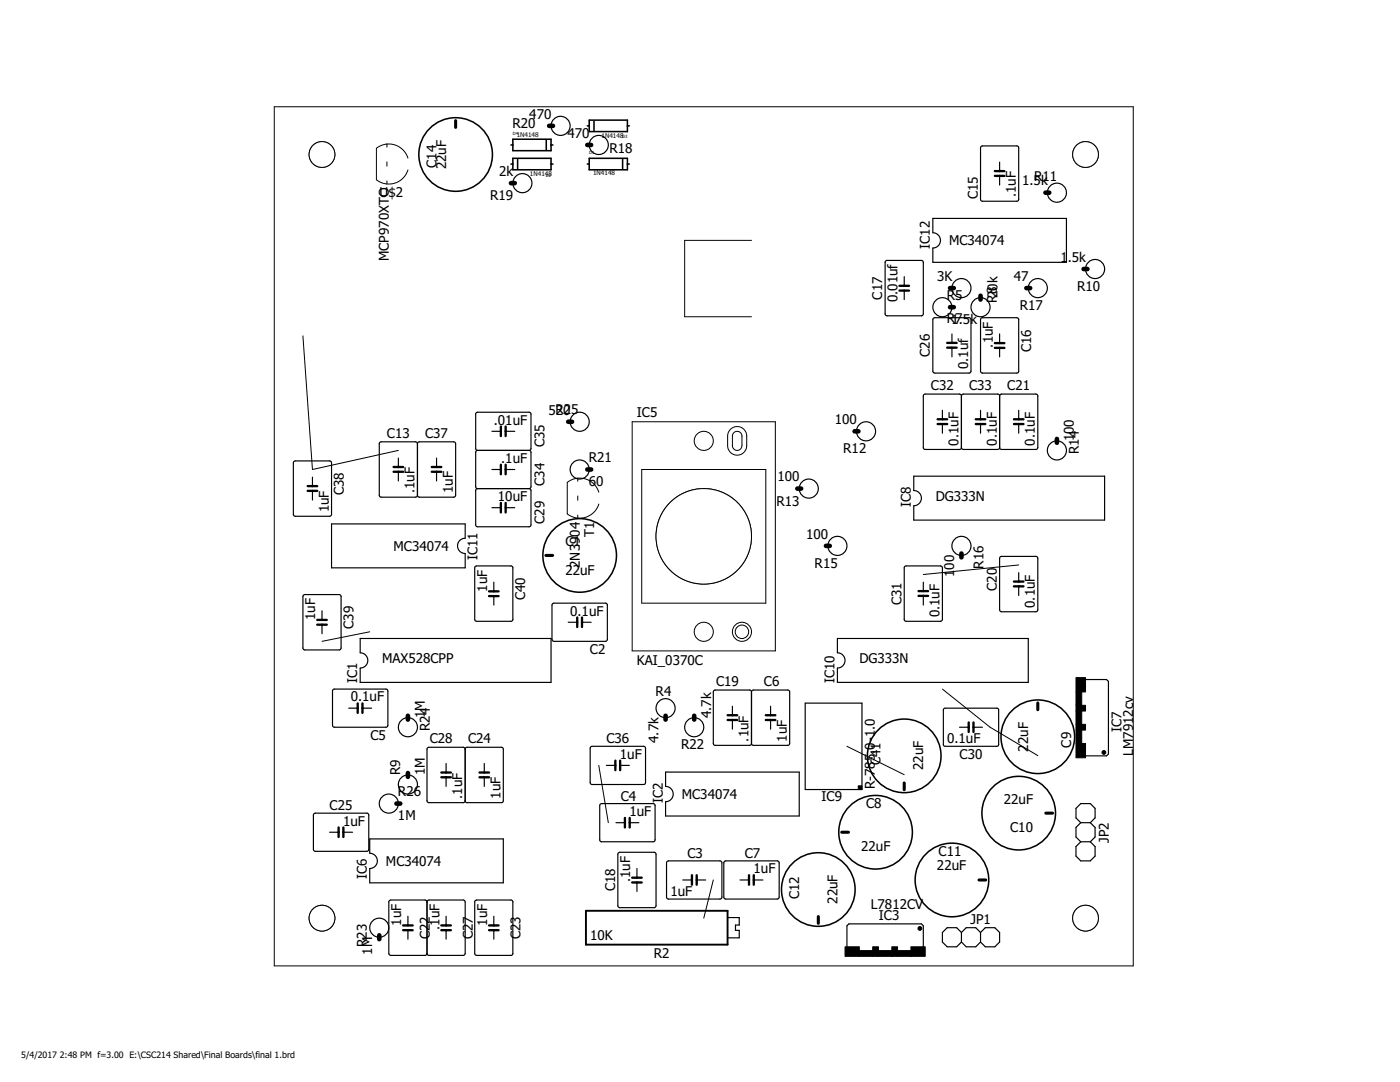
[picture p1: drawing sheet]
<svg xmlns="http://www.w3.org/2000/svg" width="559mm" height="432mm" viewBox="0 0 559 432" stroke-linecap="round" stroke-linejoin="round" font-family="sans-serif">
<path d="M181.9 48.2v2.6M217.9 221.7h2.7M414.2 280.5v2.7M360.9 312.5v2.7M336 332.1h2.7M417.4 324.5h2.7M390.8 351.2h2.6M326.6 365.8v2.7" fill="none" stroke="#000" stroke-width="1.2"/>
<g fill="none" stroke="#000" stroke-width=".61">
<path d="M203.9 57.8h.8M204.7 55.6h15.2v4.5h-15.2zM218 55.9v3.9M219.9 57.8h.8M234.4 50.2h.8M235.2 47.9h15.2v4.6h-15.2zM237.1 48.3v3.8M250.4 50.2h.8M203.9 65.5h.8M204.7 63.2h15.2v4.6h-15.2zM206.6 63.6v3.8M219.9 65.5h.8"/>
<path d="M234.4 65.5h.8M235.2 63.2h15.2v4.6h-15.2zM248.5 63.6v3.8M250.4 65.5h.8"/>
<circle cx="181.9" cy="61.7" r="14.7"/>
<circle cx="231.4" cy="221.7" r="14.7"/>
<circle cx="414.2" cy="294" r="14.7"/>
<circle cx="360.9" cy="301.6" r="14.7"/>
<circle cx="349.5" cy="332.1" r="14.7"/>
<circle cx="406.6" cy="324.5" r="14.7"/>
<circle cx="326.6" cy="355" r="14.7"/>
<circle cx="380" cy="351.2" r="14.7"/>
</g>
<g fill="none" stroke="#000" stroke-width=".93">
<path d="M397.1 70.2h3.8M397.1 68.3h3.8M359 114.1h3.8M359 116h3.8M378.1 138.7h3.7M378.1 136.8h3.7M397.1 136.9h3.8M397.1 138.8h3.8M199.9 170.2v3.8M201.8 170.2v3.8M374.2 169.2h3.9M374.2 167.3h3.9"/>
<path d="M389.5 169.2h3.8M389.5 167.3h3.8M404.7 169.2h3.8M404.7 167.3h3.8M122.8 195.9h3.8M122.8 194h3.8M157.1 188.3h3.8M157.1 186.4h3.8M172.3 188.3h3.8M172.3 186.4h3.8M199.9 185.5v3.8M201.8 185.5v3.8"/>
<path d="M199.9 200.7v3.8M201.8 200.7v3.8M195.2 236h3.8M195.2 237.9h3.8M366.6 237.8h3.8M366.6 235.9h3.8M404.7 234h3.8M404.7 232.1h3.8M126.6 247.4h3.8M126.6 249.3h3.8M230.4 246.4v3.8M232.3 246.4v3.8"/>
<path d="M142.8 280.7v3.8M144.7 280.7v3.8M290.4 287.3h3.8M290.4 285.4h3.8M305.7 287.3h3.8M305.7 285.4h3.8M386.7 288.3v3.8M388.6 288.3v3.8M176.1 310.2h3.9M176.1 308.3h3.9M191.4 310.2h3.8M191.4 308.3h3.8"/>
<path d="M245.6 303.6v3.8M247.5 303.6v3.8M135.1 330.2v3.8M137.1 330.2v3.8M249.4 326.4v3.8M251.3 326.4v3.8M252.3 350.3h3.8M252.3 352.2h3.8M276.2 349.3v3.8M278.1 349.3v3.8M299 349.3v3.8M300.9 349.3v3.8"/>
<path d="M160.9 369.3h3.8M160.9 371.2h3.8M176.1 369.3h3.9M176.1 371.2h3.9M195.2 369.3h3.8M195.2 371.2h3.8"/>
</g>
<g fill="none" stroke="#000" stroke-width=".47">
<path d="M391.5 58.5l.6-.3h13.7l.7 .3 .1 21-.3 .7-14.2 .1-.6-.3zM399 64.7v3.6M399 70.2v3.7M372.3 87.2h53.4v17.5h-53.4v-5.7a3 3 0 0 0 3.1-3.1 3 3 0 0 0-3.1-3zM353.6 104.1l14.2-.2 .6 .3 .1 21.1-.3 .6-14.1 .1-.7-.3-.1-21zM360.9 110.4v3.7M360.9 116v3.5M372.5 127.1l.6-.3h13.7l.6 .3 .2 21-.3 .6-14.2 .2-.6-.3zM380 133.3v3.5M380 138.7v3.7M391.7 126.9l14.1-.1 .7 .3 .1 21-.3 .6-14.2 .2-.6-.3-.1-21zM399 133.3v3.6"/>
<path d="M399 138.8v3.6M383.8 158l-.2-.4-.6-.3h-13.7l-.5 .1-.3 .6 .2 21 .6 .4h13.7l.6-.4 .2-.4M383.8 158l.3-.6 .4-.1h13.7l.7 .3 .1 .4M383.8 158v20.6M399 158l.3-.6 .5-.1h13.7l.6 .3 .1 .4-.1 21-.6 .4h-13.7l-.5-.2-.3-.6M399 158v20.6M166.6 177.1l-.1-.5-.6-.3h-13.8l-.4 .2-.3 .6 .1 21 .6 .3h13.8l.6-.3 .1-.4M166.6 177.1l.2-.5 .6-.3h13.7l.6 .3 .2 .5-.2 21-.6 .3h-13.7l-.5-.1-.3-.6M166.6 177.1v20.6M190.6 179.7l-.4 .2-.3 .6v13.7l.1 .5 .6 .3M190.6 179.7l-.4-.1-.3-.6v-13.7l.1-.5 .6-.3 21 .2 .3 .6v13.7l-.1 .4-.6 .3M190.6 179.7h20.6"/>
<path d="M196.3 172.1h3.6M201.8 172.1h3.7M211.2 179.7l.4 .2 .3 .6v13.7l-.1 .5-.6 .3M376.2 163.7v3.6M376.2 169.2v3.7M383.8 178.6l.3 .6 .4 .2h13.7l.7-.4 .1-.4M391.4 163.7v3.6M391.4 169.2v3.7M406.6 163.7v3.6M406.6 169.2v3.7M117.2 184.3l.7-.4h13.7l.6 .4 .1 21-.3 .6-14.1 .1-.7-.3zM124.7 190.4v3.6"/>
<path d="M124.7 195.9v3.7M159 182.8v3.6M159 188.3v3.6M174.2 182.8v3.6M174.2 188.3v3.6M190.6 195l-.4 .1-.3 .6v13.8l.1 .4 .6 .3 21-.1 .3-.6v-13.8l-.1-.4-.6-.3M190.6 195h20.6M196.3 187.4h3.6M201.8 187.4h3.7M364.7 190h76.2v17.6h-76.2v-5.8a3 3 0 0 0 3.1-3 3 3 0 0 0-3.1-3.1zM132.3 209.1h53.4v5.7a3 3 0 0 0-3.1 3 3 3 0 0 0 3.1 3.1v5.7h-53.4zM196.3 202.6h3.6"/>
<path d="M201.8 202.6h3.7M121.1 237.6l.6-.3h13.7l.6 .3 .1 21-.3 .6-14.1 .2-.6-.3zM189.6 226.2l.6-.4h13.7l.7 .4 .1 21-.3 .6-14.2 .1-.6-.3zM197.1 232.3v3.7M197.1 237.9v3.6M361.2 226l14.2-.2 .6 .4 .2 21-.4 .6-14.1 .1-.7-.3-.1-21zM368.5 232.3v3.6M368.5 237.8v3.7M399.3 222.2l14.2-.2 .6 .4 .1 21-.3 .6-14.1 .1-.7-.3-.1-21zM406.6 228.5v3.6M406.6 234v3.7M128.5 243.8v3.6"/>
<path d="M128.5 249.3v3.6M143.8 254.8h76.1v17.5h-76.1v-5.7a3 3 0 0 0 3-3 3 3 0 0 0-3-3.1zM220.5 241l.6-.3 21 .2 .3 .6-.1 14.1-.6 .3-21.1-.1-.3-.6zM226.8 248.3h3.6M232.3 248.3h3.6M334.2 254.8h76.2v17.5h-76.2v-5.7a3 3 0 0 0 3.1-3 3 3 0 0 0-3.1-3.1zM132.9 275.3l.6-.3 21 .1 .3 .7-.1 14.1-.6 .3-21.1-.1-.3-.6zM300 276.1l-.2-.4-.6-.3h-13.7l-.6 .3-.2 .4 .2 21.1 .6 .3h13.7l.4-.2 .4-.6M300 276.1l.1-.4 .6-.3h13.7l.6 .3 .2 .4-.2 21.1-.6 .3h-13.7l-.6-.3-.1-.5M300 276.1v20.6M432.9 271.2h8.8l.7 .7v29l-.7 .7h-8.8M139.2 282.6h3.6"/>
<path d="M144.7 282.6h3.6M185.7 299l.1-.5 .6-.3h13.7l.7 .3 .1 .5-.1 21-.7 .3h-13.7l-.6-.3-.1-.4M185.7 299l-.2-.5-.6-.3h-13.7l-.6 .3-.2 .5 .2 21 .6 .3h13.7l.6-.3 .2-.4M185.7 299v20.6M235.7 298.2l.6-.4 21 .2 .4 .6-.2 14.2-.6 .3-21-.2-.3-.6zM292.3 281.9v3.5M292.3 287.3v3.7M307.6 281.9v3.5M307.6 287.3v3.7M321.4 280.6h22.6v34.5h-22.6zM376.7 282.9l.6-.3 21 .1 .3 .7-.1 14.1-.7 .3-21-.1-.3-.6zM383 290.2h3.7"/>
<path d="M388.6 290.2h3.5M178.1 304.7v3.6M178.1 310.2v3.6M193.3 304.7v3.6M193.3 310.2v3.6M242 305.5h3.6M247.5 305.5h3.7M265.7 308.1h53.3v17.5h-53.3v-5.7a3 3 0 0 0 3-3 3 3 0 0 0-3-3.1zM125.2 324.8l.7-.3 21 .2 .3 .6-.2 14.1-.6 .3-21-.1-.3-.6zM131.6 332.1h3.5M137.1 332.1h3.6M147.6 334.8h53.3v17.5h-53.3v-5.7a3 3 0 0 0 3-3 3 3 0 0 0-3-3.1z"/>
<path d="M239.7 320.8h21.5l.3 .7-.2 14.1-.6 .3-21-.1-.3-.6v-13.7zM245.9 328.3h3.5M251.3 328.3h3.7M431.4 335.9l-1.9 1.9v3.9l1.9 1.9h3.8l1.9-1.9v-3.9l-1.9-1.9M431.4 328.3h3.8M431.4 328.3l-1.9-1.9v-3.8l1.9-1.9h3.8l1.9 1.9v3.8l-1.9 1.9M431.4 335.9h3.8M431.4 328.3l-1.9 1.9v3.8l1.9 1.9M435.2 328.3l1.9 1.9v3.8l-1.9 1.9M170.4 359.9l-.3-.6-.4-.1h-13.7l-.5 .1-.3 .6 .1 21.1 .7 .3h13.7l.6-.3 .1-.5M170.4 359.9l.4-.6 .4-.1h13.7l.5 .1 .3 .6-.2 21.1-.6 .3h-13.7l-.6-.3-.2-.5M170.4 359.9v20.6"/>
<path d="M189.8 359.3l14.1-.1 .7 .3 .1 21-.3 .6-14.2 .2-.6-.3-.1-21.1zM246.9 340.3l14.2-.2 .6 .3 .2 21.1-.4 .6-14.1 .1-.6-.3-.2-21zM254.2 346.6v3.7M254.2 352.2v3.5M266.2 343.9l.6-.3 21 .1 .3 .6-.1 14.2-.6 .3-21-.2-.4-.6zM272.5 351.2h3.7M278.1 351.2h3.6M289.1 343.9l.6-.3 21 .1 .3 .6-.1 14.2-.7 .3-21-.2-.3-.6zM295.4 351.2h3.6M300.9 351.2h3.6M162.8 365.7v3.6M162.8 371.2v3.6"/>
<path d="M178.1 365.7v3.6M178.1 371.2v3.6M197.1 365.7v3.6M197.1 371.2v3.6M290.7 366.2h4.4v3h-1.5v2.1h1.5v3h-4.4M338.1 378.2v-8.7l.7-.8h29l.7 .8v8.7M383.8 372.1l-2-1.9h-3.7l-1.9 1.9v3.8l1.9 1.9h3.7l2-1.9M383.8 372.1v3.8M383.8 372.1l1.9-1.9h3.8l1.9 1.9M383.8 375.9l1.9 1.9h3.8l1.9-1.9M391.4 372.1l1.9-1.9h3.8l1.9 1.9v3.8l-1.9 1.9h-3.8l-1.9-1.9M391.4 372.1v3.8"/>
<circle cx="223.8" cy="50.2" r="3.8"/>
<circle cx="239" cy="57.8" r="3.8"/>
<circle cx="208.5" cy="73.1" r="3.8"/>
<circle cx="421.9" cy="76.9" r="3.8"/>
<circle cx="383.8" cy="115" r="3.8"/>
<circle cx="414.2" cy="115" r="3.8"/>
<circle cx="437.1" cy="107.4" r="3.8"/>
<circle cx="376.2" cy="122.6" r="3.8"/>
<circle cx="391.4" cy="122.6" r="3.8"/>
<circle cx="231.4" cy="168.3" r="3.8"/>
<circle cx="345.7" cy="172.1" r="3.8"/>
<circle cx="421.9" cy="179.7" r="3.8"/>
<circle cx="231.4" cy="187.4" r="3.8"/>
<circle cx="322.8" cy="195" r="3.8"/>
<circle cx="334.2" cy="217.8" r="3.8"/>
<circle cx="383.8" cy="217.8" r="3.8"/>
<circle cx="162.8" cy="290.2" r="3.8"/>
<circle cx="265.7" cy="282.6" r="3.8"/>
<circle cx="277.1" cy="290.2" r="3.8"/>
<circle cx="162.8" cy="313.1" r="3.8"/>
<circle cx="155.2" cy="320.7" r="3.8"/>
<circle cx="151.4" cy="370.2" r="3.8"/>
</g>
<g fill="#000" stroke="#000" stroke-width=".4">
<circle cx="440.6" cy="300.3" r=".76"/>
<circle cx="367.2" cy="370.5" r=".76"/>
</g>
<g fill="#000" stroke="#000" stroke-width=".4">
<path d="M429.5 276.1h2.3v5.4h-2.3zM429.5 270.4h3.8v5.7h-3.8zM429.5 296.7h3.8v5.7h-3.8zM429.5 291.4h2.3v5.3h-2.3zM429.5 289.1h3.8v2.3h-3.8zM429.5 283.7h2.3v5.4h-2.3zM429.5 281.5h3.8v2.3h-3.8zM342.6 313.6h1.4v1.5h-1.4zM337.3 377.8h5.7v3.9h-5.7zM343 379.4h5.3v2.3h-5.3zM348.3 377.8h2.3v3.9h-2.3zM350.6 379.4h5.4v2.3h-5.4z"/>
<path d="M356 377.8h2.2v3.9h-2.2zM358.2 379.4h5.4v2.3h-5.4zM363.6 377.8h5.7v3.9h-5.7z"/>
</g>
<g fill="none" stroke="#000" stroke-width=".4">
<path d="M109.5 42.6h342.8v342.9h-342.8zM154.4 57.5l-2.2 .5-2 1.2v12.5a8 8 0 0 0 12.6-3.9M154.4 57.5a8 8 0 0 1 8.4 5.6M154.4 57.5v1.2M154.4 64.6v1.7M154.4 72.2v1.2M300 95.9h-26.7v30.5h26.7M120.9 134l3.8 53.4 34.3-7.7M252.3 168.3h57.2v91.5h-57.2zM291.4 171.5a3.8 3.8 0 0 1 4.2-1 3.8 3.8 0 0 1 2.4 3.5v3.8a3.8 3.8 0 0 1-3.8 3.9 3.8 3.8 0 0 1-3.8-3.9l.1-4.3zM293 172.6a1.9 1.9 0 0 1 2-.3 1.9 1.9 0 0 1 1.1 1.7v3.8a1.91 1.91 0 0 1-1.9 2 1.91 1.91 0 0 1-1.9-2l.1-4.2zM230.6 190.8l-2.2 .6-2 1.1v12.6a8 8 0 0 0 12.6-4"/>
<path d="M230.6 190.8a7.9 7.9 0 0 1 8.4 5.6M230.6 190.8v1.2M230.6 197.9v1.7M256.1 187.4h49.6v53.3h-49.6zM230.6 205.5v1.3M406.6 225.5l-38.1 3.8M147.6 252.1l-19.1 3.8M376.2 275l19 15.2 19 11.3M338.1 297.8l22.8 11.4M239 305.5l3.8 22.8M284.7 351.2l-3.8 15.2"/>
<circle cx="280.9" cy="175.9" r="3.8"/>
<circle cx="280.9" cy="252.1" r="3.8"/>
<circle cx="296.1" cy="252.1" r="3.8"/>
<circle cx="296.1" cy="252.1" r="2.69"/>
<circle cx="433.3" cy="366.4" r="5.1"/>
</g>
<g fill="none" stroke="#000" stroke-width="1.8">
<path d="M219.2 50.2h1.5M234.4 57.8h1.5M203.9 73.1h1.6M417.3 76.9h1.5M379.2 115h1.5M391.4 118v1.5M409.7 115h1.5M432.5 107.4h1.5M379.2 122.6h1.5M226.8 168.3h1.5M341.1 172.1h1.5M421.9 175.2v1.5"/>
<path d="M234.4 187.4h1.5M318.2 195h1.6M329.7 217.8h1.5M383.8 220.9v1.5M162.8 285.6v1.6M265.7 285.6v1.6M277.1 285.6v1.6M162.8 308.5v1.5M158.2 320.7h1.6M151.4 373.3v1.5"/>
</g>
<path d="M233.9 363.5h56.5v13.5h-56.5z" fill="none" stroke="#000" stroke-width=".76"/>
<circle cx="433.3" cy="366.4" r="5.1" fill="#fff" stroke="#000" stroke-width=".4"/>
<circle cx="433.3" cy="61.7" r="5.1" fill="none" stroke="#000" stroke-width=".4"/>
<circle cx="433.3" cy="61.7" r="5.1" fill="#fff" stroke="#000" stroke-width=".4"/>
<circle cx="128.5" cy="61.7" r="5.1" fill="none" stroke="#000" stroke-width=".4"/>
<circle cx="128.5" cy="61.7" r="5.1" fill="#fff" stroke="#000" stroke-width=".4"/>
<circle cx="128.5" cy="366.4" r="5.1" fill="none" stroke="#000" stroke-width=".4"/>
<circle cx="128.5" cy="366.4" r="5.1" fill="#fff" stroke="#000" stroke-width=".4"/>
<circle cx="280.9" cy="214" r="19.1" fill="none" stroke="#000" stroke-width=".4"/>
<circle cx="280.9" cy="214" r="19.1" fill="#fff" stroke="#000" stroke-width=".4"/>
<g font-size="5.4">
<text x="211.3" y="47.3">470</text>
<text x="204.6" y="51">R20</text>
<text x="226.5" y="54.9">470</text>
<text x="243.3" y="60.9">R18</text>
<text x="174.2" y="67" transform="rotate(-90 174.2 67)">C14</text>
<text x="178" y="67.6" transform="rotate(-90 178 67.6)">22uF</text>
<text x="199.2" y="70.2">2k</text>
<text x="408" y="74">1.5k</text>
<text x="412.8" y="72.3">R11</text>
<text x="151.5" y="78.8">U$2</text>
<text x="195.6" y="79.9">R19</text>
<text x="390.2" y="79.6" transform="rotate(-90 390.2 79.6)">C15</text>
<text x="405.5" y="78.8" transform="rotate(-90 405.5 78.8)">.1uF</text>
<text x="371.2" y="99.4" transform="rotate(-90 371.2 99.4)">IC12</text>
<text x="378.8" y="97.8">MC34074</text>
<text x="155.2" y="104.2" transform="rotate(-90 155.2 104.2)">MCP970XTO</text>
<text x="423.2" y="104.5">1</text>
<text x="426.2" y="104.5">.5k</text>
<text x="374" y="112.1">3K</text>
<text x="404.7" y="112.1">47</text>
<text x="352.1" y="119.6" transform="rotate(-90 352.1 119.6)">C17</text>
<text x="377.9" y="119.6">R5</text>
<text x="429.9" y="116.1">R10</text>
<text x="358.2" y="120.6" transform="rotate(-90 358.2 120.6)">0.01uf</text>
<text x="397.9" y="120.9" transform="rotate(-90 397.9 120.9)">R280k</text>
<text x="407.1" y="123.7">R17</text>
<text x="377.9" y="129.1">R17.5k</text>
<text x="371.2" y="142.4" transform="rotate(-90 371.2 142.4)">C26</text>
<text x="396.3" y="138.7" transform="rotate(-90 396.3 138.7)">.1uF</text>
<text x="411.6" y="140.5" transform="rotate(-90 411.6 140.5)">C16</text>
<text x="386.4" y="147.4" transform="rotate(-90 386.4 147.4)">0.1uf</text>
<text x="371.6" y="155.7">C32</text>
<text x="386.8" y="155.7">C33</text>
<text x="402" y="155.7">C21</text>
<text x="218.9" y="165.4">5R25</text>
<text x="221.8" y="165.4">20</text>
<text x="254.2" y="166.4">IC5</text>
<text x="197.1" y="169.5">.01uF</text>
<text x="333.2" y="169.2">100</text>
<text x="154.4" y="174.8">C13</text>
<text x="169.7" y="174.8">C37</text>
<text x="217.3" y="178.6" transform="rotate(-90 217.3 178.6)">C35</text>
<text x="382.6" y="177.8" transform="rotate(-90 382.6 177.8)">0.1uF</text>
<text x="397.9" y="177.8" transform="rotate(-90 397.9 177.8)">0.1uF</text>
<text x="413.1" y="177.8" transform="rotate(-90 413.1 177.8)">0.1uF</text>
<text x="428.6" y="176.1" transform="rotate(-90 428.6 176.1)">100</text>
<text x="200.1" y="184.7">.1uF</text>
<text x="235" y="184.3">R21</text>
<text x="336.6" y="180.9">R12</text>
<text x="430.6" y="181.2" transform="rotate(-90 430.6 181.2)">R14</text>
<text x="137.3" y="197.6" transform="rotate(-90 137.3 197.6)">C38</text>
<text x="165.5" y="196.9" transform="rotate(-90 165.5 196.9)">.1uF</text>
<text x="180.7" y="196.9" transform="rotate(-90 180.7 196.9)">1uF</text>
<text x="217.3" y="193.8" transform="rotate(-90 217.3 193.8)">C34</text>
<text x="235" y="194.1">60</text>
<text x="310.3" y="192.1">100</text>
<text x="198.7" y="199.9">10uF</text>
<text x="309.9" y="201.8">R13</text>
<text x="363.6" y="202.2" transform="rotate(-90 363.6 202.2)">IC8</text>
<text x="373.5" y="199.9">DG333N</text>
<text x="131.2" y="204.5" transform="rotate(-90 131.2 204.5)">1uF</text>
<text x="217.3" y="209.1" transform="rotate(-90 217.3 209.1)">C29</text>
<text x="237.1" y="214.4" transform="rotate(-90 237.1 214.4)">T1</text>
<text x="321.8" y="214.9">100</text>
<text x="157.1" y="219.7">MC34074</text>
<text x="225.7" y="217.8">C1</text>
<text x="190.6" y="223.6" transform="rotate(-90 190.6 223.6)">IC11</text>
<text x="231.4" y="226.6" transform="rotate(-90 231.4 226.6)">2N3904</text>
<text x="325.2" y="226.6">R15</text>
<text x="392.5" y="226.9" transform="rotate(-90 392.5 226.9)">R16</text>
<text x="225.7" y="229.3">22uF</text>
<text x="380.9" y="230.3" transform="rotate(-90 380.9 230.3)">100</text>
<text x="194.4" y="236.1" transform="rotate(-90 194.4 236.1)">1uF</text>
<text x="209.7" y="239.5" transform="rotate(-90 209.7 239.5)">C40</text>
<text x="397.9" y="235.7" transform="rotate(-90 397.9 235.7)">C20</text>
<text x="227.6" y="245.7">0.1uF</text>
<text x="359.8" y="241.5" transform="rotate(-90 359.8 241.5)">C31</text>
<text x="413.1" y="242.6" transform="rotate(-90 413.1 242.6)">0.1uF</text>
<text x="125.9" y="247.5" transform="rotate(-90 125.9 247.5)">1uF</text>
<text x="141.1" y="251" transform="rotate(-90 141.1 251)">C39</text>
<text x="375" y="246.4" transform="rotate(-90 375 246.4)">0.1uF</text>
<text x="235.5" y="260.9">C2</text>
<text x="152.5" y="264.7">MAX528CPP</text>
<text x="254.2" y="265.5">KAI_0370C</text>
<text x="343" y="264.7">DG333N</text>
<text x="142.6" y="272.7" transform="rotate(-90 142.6 272.7)">IC1</text>
<text x="285.9" y="273.8">C19</text>
<text x="304.9" y="273.8">C6</text>
<text x="333.1" y="272.7" transform="rotate(-90 333.1 272.7)">IC10</text>
<text x="140" y="279.9">0.1uF</text>
<text x="261.7" y="277.7">R4</text>
<text x="169.5" y="286.6" transform="rotate(-90 169.5 286.6)">1M</text>
<text x="283.8" y="286.6" transform="rotate(-90 283.8 286.6)">4.7k</text>
<text x="171.6" y="291.7" transform="rotate(-90 171.6 291.7)">R24</text>
<text x="447.6" y="292.1" transform="rotate(-90 447.6 292.1)">IC7</text>
<text x="147.9" y="295.2">C5</text>
<text x="171.6" y="296.7">C28</text>
<text x="186.8" y="296.7">C24</text>
<text x="242" y="296.7">C36</text>
<text x="262.8" y="296.5" transform="rotate(-90 262.8 296.5)">4.7k</text>
<text x="271.8" y="299">R22</text>
<text x="298.8" y="295.9" transform="rotate(-90 298.8 295.9)">.1uF</text>
<text x="314" y="295.9" transform="rotate(-90 314 295.9)">1uF</text>
<text x="378" y="296.7">0.1uF</text>
<text x="427.6" y="298.3" transform="rotate(-90 427.6 298.3)">C9</text>
<text x="247.4" y="302.8">1uF</text>
<text x="351.4" y="305.5" transform="rotate(-90 351.4 305.5)">C41</text>
<text x="383" y="302.8">C30</text>
<text x="410.4" y="300" transform="rotate(-90 410.4 300)">22uF</text>
<text x="452.3" y="301.7" transform="rotate(-90 452.3 301.7)">LM7912cv</text>
<text x="159.8" y="309.4" transform="rotate(-90 159.8 309.4)">R9</text>
<text x="169.5" y="309.4" transform="rotate(-90 169.5 309.4)">1M</text>
<text x="368.5" y="307.4" transform="rotate(-90 368.5 307.4)">22uF</text>
<text x="158.8" y="317.7">R26</text>
<text x="349.1" y="314.9" transform="rotate(-90 349.1 314.9)">R-785.0-1.0</text>
<text x="131.6" y="323.4">C25</text>
<text x="184.5" y="318.8" transform="rotate(-90 184.5 318.8)">.1uF</text>
<text x="199.8" y="318.8" transform="rotate(-90 199.8 318.8)">1uF</text>
<text x="247.8" y="319.6">C4</text>
<text x="264.5" y="320.3" transform="rotate(-90 264.5 320.3)">IC2</text>
<text x="272.1" y="318.8">MC34074</text>
<text x="327.9" y="319.5">IC9</text>
<text x="345.7" y="322.6">C8</text>
<text x="400.6" y="320.7">22uF</text>
<text x="136.9" y="329.5">1uF</text>
<text x="158.8" y="327.4">1M</text>
<text x="251.2" y="325.7">1uF</text>
<text x="403.2" y="332.1">C10</text>
<text x="343.8" y="339.8">22uF</text>
<text x="374.6" y="341.7">C11</text>
<text x="442.6" y="336.2" transform="rotate(-90 442.6 336.2)">JP2</text>
<text x="154" y="345.5">MC34074</text>
<text x="274.4" y="342.4">C3</text>
<text x="297.3" y="342.4">C7</text>
<text x="374" y="347.4">22uF</text>
<text x="146.4" y="350.8" transform="rotate(-90 146.4 350.8)">IC6</text>
<text x="251.6" y="352" transform="rotate(-90 251.6 352)">.1uF</text>
<text x="300.7" y="348.5">1uF</text>
<text x="245.5" y="355.8" transform="rotate(-90 245.5 355.8)">C18</text>
<text x="267.6" y="357.7">1uF</text>
<text x="319" y="358.8" transform="rotate(-90 319 358.8)">C12</text>
<text x="334.2" y="360.7" transform="rotate(-90 334.2 360.7)">22uF</text>
<text x="347.6" y="362.6">L7812CV</text>
<text x="160.1" y="369.4" transform="rotate(-90 160.1 369.4)">1uF</text>
<text x="175.4" y="371.1" transform="rotate(-90 175.4 371.1)">.1uF</text>
<text x="194.4" y="369.4" transform="rotate(-90 194.4 369.4)">1uF</text>
<text x="350.8" y="367.3">IC3</text>
<text x="387.3" y="368.6">JP1</text>
<text x="146.4" y="378" transform="rotate(-90 146.4 378)">R23</text>
<text x="171.6" y="374.8" transform="rotate(-90 171.6 374.8)">C22</text>
<text x="188.7" y="374.8" transform="rotate(-90 188.7 374.8)">C27</text>
<text x="207.8" y="374.8" transform="rotate(-90 207.8 374.8)">C23</text>
<text x="235.5" y="375.2">10K</text>
<text x="148.5" y="381" transform="rotate(-90 148.5 381)">1M</text>
<text x="261" y="382.1">R2</text>
</g>
<g font-size="3.5">
<text x="8.5" y="422.3">5/4/2017</text>
<text x="23.9" y="422.3">2:48 PM f=3.00 E:\CSC214 Shared\Final Boards\final 1.brd</text>
</g>
<g font-size="2.6">
<text x="206.2" y="54.8">1N4148</text>
<text x="240.1" y="55.1">1N4148</text>
<text x="211.5" y="70.3">1N4148</text>
<text x="236.7" y="70">1N4148</text>
</g>
<g font-size="1.7">
<text x="204.7" y="54">D4</text>
<text x="248.3" y="55.3">D3</text>
<text x="235.2" y="61.6">D1</text>
<text x="217.9" y="70.5">D2</text>
</g>
</svg>
